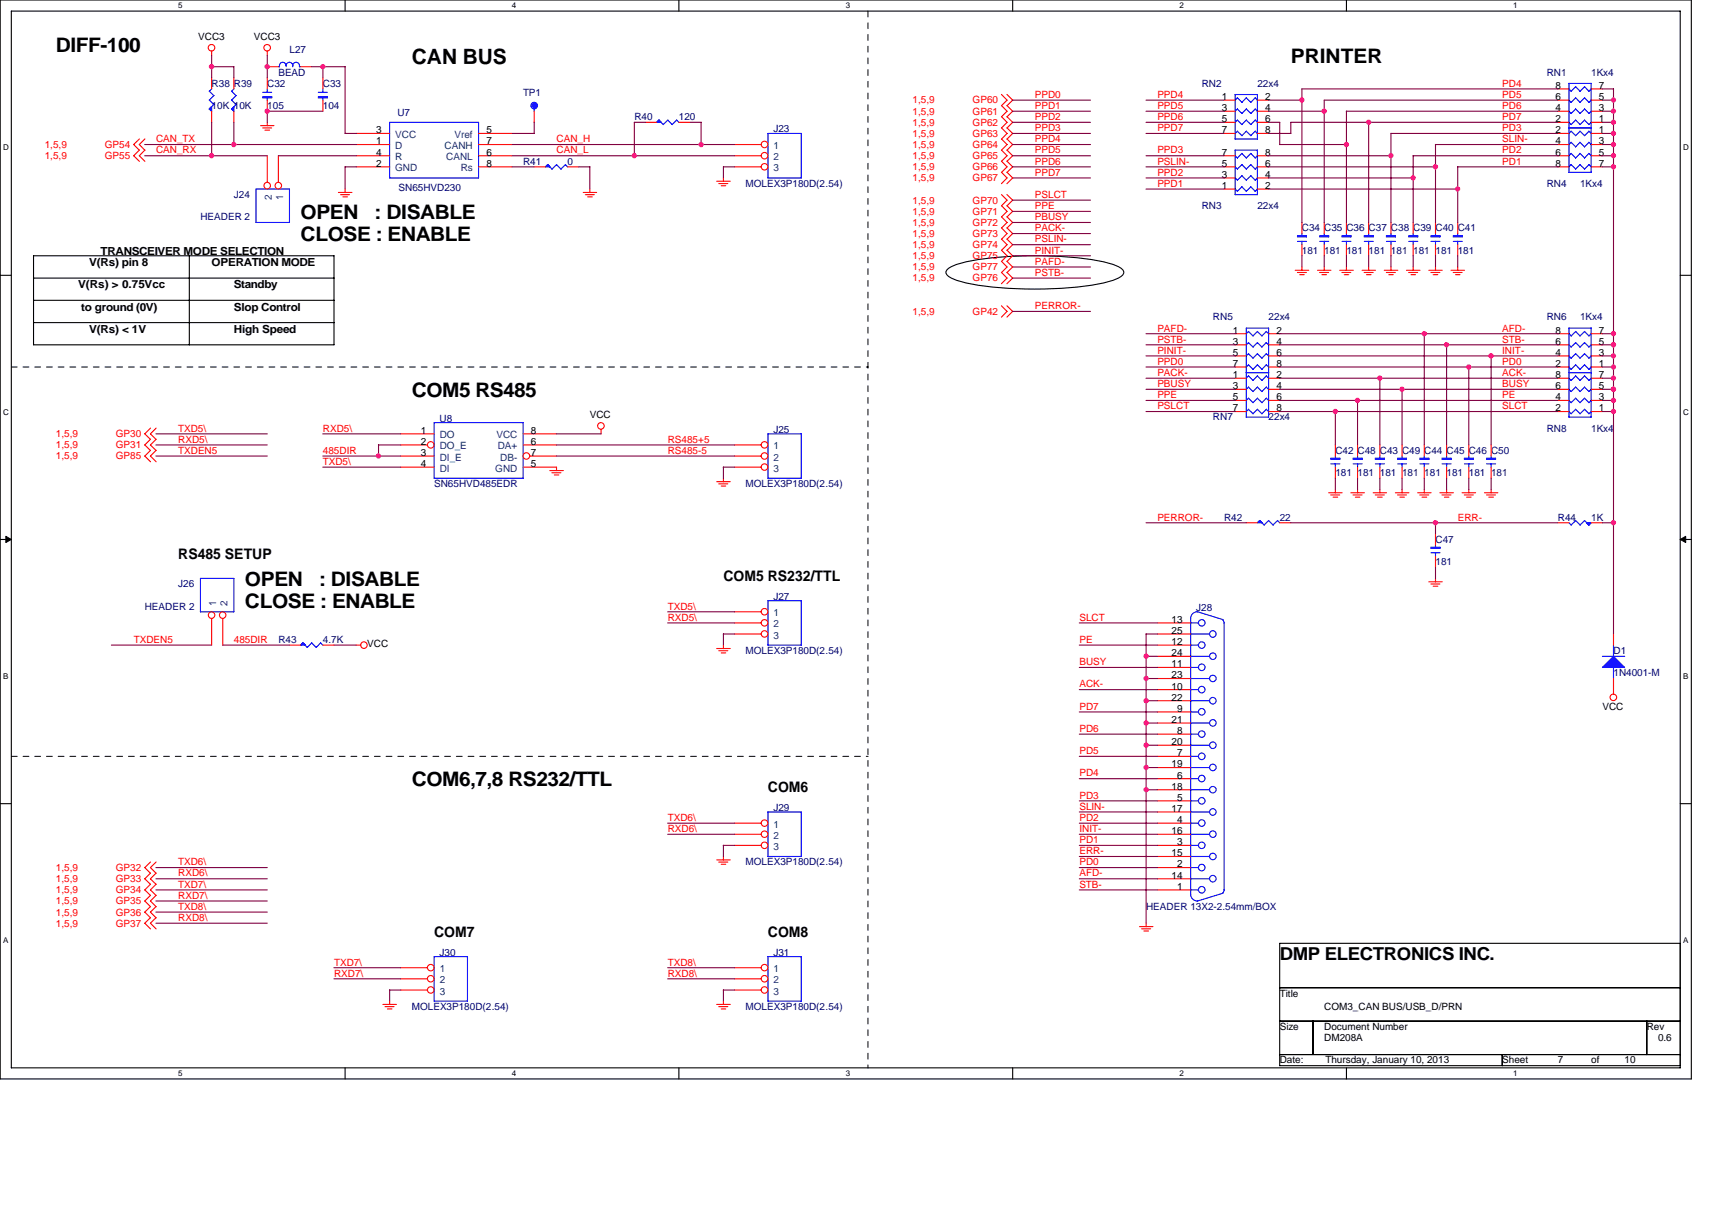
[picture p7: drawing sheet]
<svg xmlns="http://www.w3.org/2000/svg" width="297mm" height="210mm" viewBox="0 0 297 210" stroke-linecap="round" stroke-linejoin="round" font-family="sans-serif">
<path d="M0 0h293.5v187.2h-293.5zM2 1.9h289.5v183.4h-289.5z" fill="none" stroke="#000" stroke-width=".19"/>
<g fill="#fff">
<path d="M30.9 .2h.8v1.6h-.8z"/>
<path d="M30.9 185.5h.8v1.6h-.8z"/>
</g>
<path d="M59.9 0v1.9M59.9 185.3v1.9" fill="none" stroke="#000" stroke-width=".19"/>
<g fill="#fff">
<path d="M88.8 .2h.8v1.6h-.8z"/>
<path d="M88.8 185.5h.8v1.6h-.8z"/>
</g>
<path d="M117.8 0v1.9M117.8 185.3v1.9" fill="none" stroke="#000" stroke-width=".19"/>
<g fill="#fff">
<path d="M146.7 .2h.8v1.6h-.8z"/>
<path d="M146.7 185.5h.8v1.6h-.8z"/>
</g>
<path d="M175.7 0v1.9M175.7 185.3v1.9" fill="none" stroke="#000" stroke-width=".19"/>
<g fill="#fff">
<path d="M204.7 .2h.7v1.6h-.7z"/>
<path d="M204.7 185.5h.7v1.6h-.7z"/>
</g>
<path d="M233.6 0v1.9M233.6 185.3v1.9" fill="none" stroke="#000" stroke-width=".19"/>
<g fill="#fff">
<path d="M262.6 .2h.7v1.6h-.7z"/>
<path d="M262.6 185.5h.7v1.6h-.7z"/>
<path d="M.5 24.8h1v1.6h-1z"/>
<path d="M292 24.8h1v1.6h-1z"/>
<path d="M.5 70.7h1v1.5h-1z"/>
<path d="M292 70.7h1v1.5h-1z"/>
</g>
<path d="M0 47.8h2M291.5 47.8h2" fill="none" stroke="#000" stroke-width=".19"/>
<g fill="#fff">
<path d="M.5 116.5h.9v1.6h-.9z"/>
<path d="M292 116.5h.9v1.6h-.9z"/>
</g>
<path d="M0 93.6h2M291.5 93.6h2" fill="none" stroke="#000" stroke-width=".19"/>
<path d="M1 93.1l1 .5-1 .5zM291.5 93.6l1-.5v1z" fill="#000" stroke="#000" stroke-width=".17"/>
<g fill="#fff">
<path d="M.5 162.4h.9v1.5h-.9z"/>
<path d="M292 162.4h.9v1.5h-.9z"/>
</g>
<g fill="none" stroke="#000" stroke-width=".19">
<path d="M5.8 48.3h52.2M5.8 52.1h52.2M5.8 56h52.2M5.8 44.4h52.2v15.4h-52.2zM32.8 44.4v15.5M164.2 46.9a5 5 0 0 1 2.7-1.3 65.6 65.6 0 0 1 25.3 0 5 5 0 0 1 2.7 1.3l.1 .4a2.23 2.23 0 0 1-1.8 1.3 53.8 53.8 0 0 1-17.4 1.5 32.8 32.8 0 0 1-10.6-1.8l-1-.7-.1-.3zM0 139.5h2M291.5 139.5h2M222 163.7h69.5v21.2h-69.5zM222 171.4h69.5M222 177.2h69.5M227.8 177.2v5.8"/>
<path d="M285.7 177.2v5.8M222 183h69.5M260.6 183v1.9"/>
</g>
<path d="M150.6 1.9v183.4M2 63.7h148.6M2 131.3h148.6" fill="none" stroke="#000" stroke-width=".17" stroke-dasharray="1 1 1 1 1 1 1 1"/>
<g fill="none" stroke="#f00" stroke-width=".19">
<path d="M36.7 8.9v.8M36.7 13.5v1.9M36.7 19.3v1.9M40.6 13.5v1.9M40.6 19.3v1.9M46.4 8.9v.8M46.4 13.5v1.9M46.4 17.4v1.9M46.4 11.6h1.9M52.2 11.6h1.9M56 13.5v1.9M56 17.4v1.9"/>
<path d="M92.7 19.3v1.9M173.8 18.3l.9 1-.9 1 .9 .9-.9 1M173.8 16.4l.9 1-.9 1M174.7 18.3l1 1-1 1 1 .9-1 1M174.7 16.4l1 1-1 1M212.4 19.3h1.9M212.4 17.4h1.9M218.2 19.3h1.9M218.2 17.4h1.9M270.3 19.3h1.9M270.3 17.4h1.9M270.3 15.4h1.9"/>
<path d="M276.1 19.3h1.9M276.1 17.4h1.9M276.1 15.4h1.9M24.2 24.1l-1 1 1 1M24.2 26l-1 1 1 1M25.1 24.1l-.9 1 .9 1M25.1 26l-.9 1 .9 1M45.2 21.8h2.3M45.6 22.2h1.5M46 22.6h.8M46.4 21.2v.6M46.4 27v4.6"/>
<path d="M48.3 27v4.6M58.7 33.4h2.4M59.1 33.8h1.5M59.5 34.2h.8M59.9 32.8v.6M61.8 25.1h5.8M61.8 29h5.8M61.8 23.2h5.8M61.8 27h5.8M83 25.1h5.8M83 29h5.8M83 23.2h5.8"/>
<path d="M83 27h5.8M92.7 29h1.9M98.5 29h1.9M101.2 33.4h2.3M101.6 33.8h1.5M102 34.2h.8M102.3 32.8v.6M112 21.2h1.9M117.8 21.2h1.9M124.4 31.5h2.3M124.7 31.9h1.6M125.1 32.2h.8"/>
<path d="M125.5 30.9v.6M127.4 25.1h4.7M127.4 29h4.7M127.4 27h4.7M173.8 33.8l.9 .9-.9 1M173.8 24.1l.9 1-.9 1M173.8 37.6l.9 1-.9 1M173.8 39.5l.9 1-.9 1M173.8 35.7l.9 1-.9 1M173.8 29.9l.9 1-.9 1M173.8 26l.9 1-.9 1M173.8 22.2l.9 1-.9 1"/>
<path d="M173.8 28l.9 1-.9 .9M174.7 33.8l1 .9-1 1M174.7 24.1l1 1-1 1M174.7 37.6l1 1-1 1M174.7 39.5l1 1-1 1M174.7 35.7l1 1-1 1M174.7 29.9l1 1-1 1M174.7 26l1 1-1 1M174.7 22.2l1 1-1 1M174.7 28l1 1-1 .9M212.4 29h1.9M212.4 23.2h1.9"/>
<path d="M212.4 27h1.9M212.4 21.2h1.9M212.4 32.8h1.9M212.4 30.9h1.9M218.2 29h1.9M218.2 23.2h1.9M218.2 27h1.9M218.2 21.2h1.9M218.2 32.8h1.9M218.2 30.9h1.9M225.9 38.6v1.9M229.8 38.6v1.9"/>
<path d="M233.6 38.6v1.9M237.5 38.6v1.9M241.3 38.6v1.9M245.2 38.6v1.9M249.1 38.6v1.9M252.9 38.6v1.9M270.3 25.1h1.9M270.3 29h1.9M270.3 23.2h1.9M270.3 27h1.9M270.3 21.2h1.9M276.1 25.1h1.9"/>
<path d="M276.1 29h1.9M276.1 23.2h1.9M276.1 27h1.9M276.1 21.2h1.9M173.8 41.5l.9 1-.9 1M173.8 43.4l.9 1-.9 1M173.8 47.3l.9 1-.9 .9M173.8 45.3l.9 1-.9 1M173.8 53.1l.9 .9-.9 1M174.7 41.5l1 1-1 1M174.7 43.4l1 1-1 1M174.7 47.3l1 1-1 .9"/>
<path d="M174.7 45.3l1 1-1 1M174.7 53.1l1 .9-1 1M214.3 59.8h1.9M214.3 57.9h1.9M220.1 59.8h1.9M220.1 57.9h1.9M224.7 46.9h2.4M225.1 47.3h1.6M225.5 47.7h.8M225.9 42.5v1.9M225.9 46.3v.6M228.6 46.9h2.3"/>
<path d="M229 47.3h1.5M229.4 47.7h.8M229.8 42.5v1.9M229.8 46.3v.6M232.4 46.9h2.4M232.8 47.3h1.6M233.2 47.7h.8M233.6 42.5v1.9M233.6 46.3v.6M236.3 46.9h2.4M236.7 47.3h1.5M237.1 47.7h.8"/>
<path d="M237.5 42.5v1.9M237.5 46.3v.6M240.2 46.9h2.3M240.5 47.3h1.6M241 47.7h.7M241.3 42.5v1.9M241.3 46.3v.6M244 46.9h2.4M244.4 47.3h1.6M244.8 47.7h.8M245.2 42.5v1.9M245.2 46.3v.6"/>
<path d="M247.9 46.9h2.3M248.3 47.3h1.5M248.7 47.7h.8M249.1 42.5v1.9M249.1 46.3v.6M251.8 46.9h2.3M252.1 47.3h1.6M252.5 47.7h.8M252.9 42.5v1.9M252.9 46.3v.6M270.3 59.8h1.9M270.3 57.9h1.9"/>
<path d="M276.1 59.8h1.9M276.1 57.9h1.9M26.1 78.1l-1 1 1 1M26.1 74.3l-1 1 1 1M26.1 76.2l-1 1 1 1M27.1 78.1l-1 1 1 1M27.1 74.3l-1 1 1 1M27.1 76.2l-1 1 1 1M69.5 75.3h5.8M69.5 77.2h4.7M69.5 79.1h5.8M90.8 75.3h5.8"/>
<path d="M90.8 77.2h5.8M91.9 79.1h4.7M104.3 74.5v.8M127.4 77.2h4.7M127.4 79.1h4.7M214.3 63.7h1.9M214.3 61.8h1.9M214.3 65.6h1.9M214.3 67.6h1.9M214.3 69.5h1.9M214.3 71.4h1.9M220.1 63.7h1.9"/>
<path d="M220.1 61.8h1.9M220.1 65.6h1.9M220.1 67.6h1.9M220.1 69.5h1.9M220.1 71.4h1.9M231.7 77.2v1.9M235.5 77.2v1.9M239.4 77.2v1.9M243.3 77.2v1.9M247.1 77.2v1.9M251 77.2v1.9M254.8 77.2v1.9"/>
<path d="M258.7 77.2v1.9M270.3 63.7h1.9M270.3 61.8h1.9M270.3 65.6h1.9M270.3 67.6h1.9M270.3 69.5h1.9M270.3 71.4h1.9M276.1 63.7h1.9M276.1 61.8h1.9M276.1 65.6h1.9M276.1 67.6h1.9M276.1 69.5h1.9"/>
<path d="M276.1 71.4h1.9M69.5 81.1h5.8M90.8 81.1h5.8v.6M95.4 81.7h2.3M95.8 82h1.5M96.2 82.4h.8M124.4 83.6h2.3M124.7 84h1.6M125.1 84.3h.8M125.5 83v.6M127.4 81.1h4.7M216.2 90.7h2"/>
<path d="M222 90.7h2M230.5 85.5h2.4M230.9 85.9h1.5M231.3 86.3h.8M231.7 81.1v1.9M231.7 84.9v.6M234.4 85.5h2.3M234.8 85.9h1.5M235.2 86.3h.7M235.5 81.1v1.9M235.5 84.9v.6M238.2 85.5h2.4"/>
<path d="M238.6 85.9h1.6M239 86.3h.8M239.4 81.1v1.9M239.4 84.9v.6M242.1 85.5h2.4M242.5 85.9h1.5M242.9 86.3h.8M243.3 81.1v1.9M243.3 84.9v.6M246 85.5h2.3M246.3 85.9h1.6M246.7 86.3h.8"/>
<path d="M247.1 81.1v1.9M247.1 84.9v.6M249.1 92.6v2M249.1 96.5v1.9M249.8 85.5h2.4M250.2 85.9h1.6M250.6 86.3h.8M251 81.1v1.9M251 84.9v.6M253.7 85.5h2.3M254.1 85.9h1.5M254.5 86.3h.7"/>
<path d="M254.8 81.1v1.9M254.8 84.9v.6M257.6 85.5h2.3M257.9 85.9h1.6M258.3 86.3h.8M258.7 81.1v1.9M258.7 84.9v.6M270.3 90.7h1.9M276.1 90.7h1.9M36.7 107.3v4.7M38.6 107.3v4.7M50.2 112h2"/>
<path d="M56 112h2M61.8 112h.8M124.4 112.5h2.3M124.7 112.9h1.6M125.1 113.3h.8M125.5 112v.6M127.4 106.2h4.7M127.4 108.1h4.7M127.4 110h4.7M200.8 112h5.8M200.8 108.1h5.8M200.8 110h5.8"/>
<path d="M200.8 119.7h5.8M200.8 117.8h5.8M200.8 115.8h5.8M200.8 113.9h5.8M247.9 101h2.3M248.3 101.3h1.5M248.7 101.7h.8M249.1 100.4v.6M279.9 110v2M279.9 117.8v2.7M200.8 139h5.8M200.8 137.1h5.8"/>
<path d="M200.8 135.1h5.8M200.8 133.2h5.8M200.8 131.3h5.8M200.8 129.3h5.8M200.8 127.4h5.8M200.8 125.5h5.8M200.8 123.5h5.8M200.8 121.6h5.8M26.1 149.6l-1 1 1 1M26.1 151.5l-1 1 1 1M26.1 153.4l-1 1 1 1M26.1 155.4l-1 1 1 1"/>
<path d="M26.1 157.3l-1 1 1 1M26.1 159.2l-1 1 1 1M27.1 149.6l-1 1 1 1M27.1 151.5l-1 1 1 1M27.1 153.4l-1 1 1 1M27.1 155.4l-1 1 1 1M27.1 157.3l-1 1 1 1M27.1 159.2l-1 1 1 1M124.4 149.2h2.3M124.7 149.6h1.6M125.1 150h.8M125.5 148.6v.6"/>
<path d="M127.4 146.7h4.7M127.4 144.8h4.7M127.4 142.9h4.7M200.8 154.4h5.8M200.8 152.5h5.8M200.8 150.6h5.8M200.8 148.6h5.8M200.8 146.7h5.8M200.8 144.8h5.8M200.8 142.9h5.8M200.8 140.9h5.8M66.4 174.3h2.4"/>
<path d="M66.8 174.7h1.6M67.2 175.1h.8M67.6 173.7v.6M69.5 167.9h4.7M69.5 169.9h4.7M69.5 171.8h4.7M124.4 174.3h2.3M124.7 174.7h1.6M125.1 175.1h.8M125.5 173.7v.6M127.4 167.9h4.7M127.4 169.9h4.7"/>
<path d="M127.4 171.8h4.7M197.7 160.8h2.3M198.1 161.2h1.5M198.5 161.6h.8M198.9 160.2v.6"/>
<circle cx="36.7" cy="8.3" r=".57"/>
<circle cx="46.4" cy="8.3" r=".57"/>
<circle cx="46.4" cy="32.2" r=".57"/>
<circle cx="48.3" cy="32.2" r=".57"/>
<circle cx="132.7" cy="25.1" r=".57"/>
<circle cx="132.7" cy="27" r=".57"/>
<circle cx="132.7" cy="28.9" r=".57"/>
<circle cx="74.7" cy="77.2" r=".57"/>
<circle cx="91.3" cy="79.1" r=".57"/>
<circle cx="104.3" cy="73.9" r=".57"/>
<circle cx="132.7" cy="77.2" r=".57"/>
<circle cx="132.7" cy="79.1" r=".57"/>
<circle cx="132.7" cy="81.1" r=".57"/>
<circle cx="36.7" cy="106.7" r=".57"/>
<circle cx="38.6" cy="106.7" r=".57"/>
<circle cx="63.1" cy="111.9" r=".57"/>
<circle cx="132.7" cy="108.1" r=".57"/>
<circle cx="132.7" cy="110" r=".57"/>
<circle cx="132.7" cy="106.2" r=".57"/>
<circle cx="279.9" cy="121" r=".57"/>
<circle cx="132.7" cy="146.7" r=".57"/>
<circle cx="132.7" cy="144.8" r=".57"/>
<circle cx="132.7" cy="142.8" r=".57"/>
<circle cx="74.7" cy="167.9" r=".57"/>
<circle cx="74.7" cy="169.8" r=".57"/>
<circle cx="74.7" cy="171.8" r=".57"/>
<circle cx="132.7" cy="167.9" r=".57"/>
<circle cx="132.7" cy="171.8" r=".57"/>
<circle cx="132.7" cy="169.8" r=".57"/>
</g>
<g fill="none" stroke="#00f" stroke-width=".19">
<path d="M36.3 17.4l.8 .7M36.7 15.4l-.4 .4 .8 .8M37.1 18.1l-.8 .8 .4 .4M37.1 16.6l-.8 .8M40.2 18.9l.4 .4M40.2 17.4l.8 .7M40.2 15.8l.8 .8M40.6 15.4l-.4 .4M41 18.1l-.8 .8M41 16.6l-.8 .8M45.6 16h1.5M46.4 15.4v.6"/>
<path d="M46.4 17v.4M48.5 11.4a.58 .58 0 0 1 .6-.6 .58 .58 0 0 1 .6 .6M48.5 11.4v.2h-.2M49.7 11.4a.57 .57 0 0 1 .5-.6 .57 .57 0 0 1 .6 .6 .58 .58 0 0 1 .6-.6 .58 .58 0 0 1 .6 .6M49.7 11.4v.2M50.8 11.4v.2M51.9 11.6h.3M52 11.4v.2M55.2 16h1.6M56 15.4v.6M56 17v.4M92.7 18.9v.4"/>
<path d="M214.3 17.4l.4-.4 .8 .8M216.2 17l.8 .8M216.2 18.9l.8 .8M216.3 17l-.8 .8M216.3 18.9l-.8 .8-.8-.8-.4 .4M218.2 17.4l-.4-.4-.8 .8M218.2 19.3l-.4-.4-.8 .8M272.2 19.3l.4 .4M272.2 17.4l.4 .4M272.2 15.4l.4 .4M272.2 14.5v15.4h3.9v-15.4M272.2 14.5h3.9"/>
<path d="M273.4 18.9l.7 .8 .8-.8 .8 .8M273.4 15l.7 .9 .8-.9M273.4 17l.7 .8M273.4 18.9l-.8 .8M273.4 17l-.8 .8M273.4 15l-.8 .9M274.9 15l.8 .8M275.7 17.8l-.8-.8-.8 .8M276.1 19.3l-.4 .4M276.1 17.4l-.4 .4M276.1 15.4l-.4 .5M44.4 32.8h5.8v5.8h-5.8z"/>
<path d="M67.6 21.2h15.4v9.7h-15.4zM95 28.6l.8 .8M95 28.6l-.4 .4M96.6 28.6l.7 .8M96.6 28.6l-.8 .7M98.1 28.6l.4 .4M98.1 28.6l-.8 .7M114.3 20.8l.8 .8M114.3 20.8l-.4 .4M115.9 20.8l.7 .8M115.9 20.8l-.8 .8M117.4 20.8l.4 .5"/>
<path d="M117.4 20.8l-.8 .8M133.2 23.2h5.8v7.7h-5.8zM214.3 24.1h3.9M214.3 26.1h3.9M214.3 24.2v-7.8h3.9v7.8M214.3 26v7.8h3.9v-7.8M214.3 30.9l.4 .4 .8-.8 .8 .8M214.3 32.8l.4 .4M214.3 29l.4 .4M214.7 20.8l.8 .8M214.7 20.8l-.4 .4M215.5 32.4l.8 .8"/>
<path d="M215.5 28.6l.8 .8M215.5 26.6l.8 .8M215.5 32.4l-.8 .8M215.5 28.6l-.8 .7M215.5 26.6l-.8 .8-.4-.4M216.2 20.8l.8 .8M216.2 22.8l.8 .8M216.3 20.8l-.8 .8M216.3 22.8l-.8 .7-.8-.7-.4 .4M217 32.4l.8 .8M217 30.5l.8 .8 .4-.4M217 28.6l.8 .8"/>
<path d="M217 26.6l.8 .8 .4-.4M217 32.4l-.8 .8M217 30.5l-.8 .8M217 28.6l-.8 .7M217 26.6l-.8 .8M217.8 20.8l.4 .5M217.8 20.8l-.8 .8M218.2 23.2l-.4-.4-.8 .7M218.2 32.8l-.4 .4M218.2 28.9l-.4 .4M272.2 21.2l.4 .4M272.2 22.2h3.9"/>
<path d="M272.6 22.8l.8 .7M272.6 24.7l.8 .8M272.6 26.6l.8 .8M272.6 28.6l.8 .7M272.6 24.7l-.4 .4M272.6 22.8l-.4 .4M272.6 26.6l-.4 .5M272.6 28.6l-.4 .4M273.4 20.8l.7 .8M273.4 20.8l-.8 .8M274.1 26.6l.8 .8 .8-.8M274.1 28.6l.8 .7"/>
<path d="M274.1 26.6l-.7 .8M274.1 28.6l-.7 .8M274.9 20.8l.8 .8M274.9 20.8l-.8 .8M275.7 24.7l.4 .4M275.7 22.8l.4 .4M275.7 26.6l.4 .4M275.7 28.6l.4 .4M275.7 22.8l-.8 .7-.8-.7-.7 .8M275.7 24.7l-.8 .8-.8-.8-.7 .8M275.7 28.6l-.8 .8M276.1 21.2l-.4 .4"/>
<path d="M216.6 59.5l.8 .7M216.6 59.4l-.4 .4M218.2 59.5l.8 .7M218.2 59.4l-.8 .8M219.7 57.5l.4 .4M219.7 59.5l.4 .4M219.7 57.5l-.7 .8-.8-.8-.8 .8-.8-.8-.4 .4M219.7 59.4l-.8 .8M220.1 56.9v15.5h-3.9v-15.5h3.9M225.1 41.9h1.6M225.9 40.5v.4M225.9 41.9v.6"/>
<path d="M229 41.9h1.5M229.8 40.5v.4M229.8 41.9v.6M232.9 41.9h1.5M233.6 40.5v.4M233.6 41.9v.6M236.7 41.9h1.6M237.5 40.5v.4M237.5 41.9v.6M240.6 41.9h1.5M241.3 40.5v.4M241.3 41.9v.6"/>
<path d="M244.4 41.9h1.6M245.2 40.5v.4M245.2 41.9v.6M248.3 41.9h1.5M249.1 40.5v.4M249.1 41.9v.6M252.2 41.9h1.5M252.9 40.5v.4M252.9 41.9v.6M272.2 59.8l.4 .4M272.2 57.9l.4 .4M272.2 56.9v15.5"/>
<path d="M272.2 56.9h3.9M273.4 57.5l.7 .8 .8-.8 .8 .8M273.4 59.4l.7 .8M273.4 59.5l-.8 .7M273.4 57.5l-.8 .8M274.9 59.4l.8 .8M274.9 59.5l-.8 .7M276.1 56.9v15.5h-3.9M276.1 59.8l-.4 .4M276.1 57.9l-.4 .4M75.3 73.3h15.5v9.7h-15.5zM133.2 75.3h5.8v7.7h-5.8z"/>
<path d="M216.2 64.7h3.9M216.6 65.2l.8 .8M216.6 67.2l.8 .8M216.6 71l.8 .8M216.6 63.3l-.4 .4M216.6 65.2l-.4 .4M216.6 67.2l-.4 .4M216.6 71l-.4 .4M218.2 65.2l.8 .8M218.2 67.2l.8 .8M218.2 71l.8 .8M218.2 63.3l-.8 .8-.8-.8"/>
<path d="M218.2 65.2l-.8 .8M218.2 67.2l-.8 .7M218.2 71l-.8 .8M219.7 61.4l.4 .4M219.7 63.3l.4 .4M219.7 65.2l.4 .5M219.7 67.2l.4 .4M219.7 69.1l.4 .4M219.7 71l.4 .4M219.7 61.4l-.7 .8-.8-.8-.8 .7-.8-.7-.4 .4M219.7 63.3l-.8 .8-.7-.8M219.7 69.1l-.7 .8-.8-.8-.8 .8-.8-.8-.4 .4"/>
<path d="M219.7 65.2l-.8 .8M219.7 67.2l-.8 .7M219.7 71l-.8 .8M231.7 79.1v.4M235.5 79.1v.4M239.4 79.1v.4M243.3 79.1v.4M247.1 79.1v.4M251 79.1v.4M254.8 79.1v.4M258.7 79.1v.4M272.2 63.7l.4 .4"/>
<path d="M272.2 61.7l.4 .4M272.2 64.7h3.9M272.2 71.4l.4 .4M272.2 69.5l.4 .4M272.2 67.5l.4 .4M272.2 65.6l.4 .4M273.4 63.3l.7 .8 .8-.8M273.4 61.4l.7 .8 .8-.8 .8 .7M273.4 69.1l.7 .8 .8-.8 .8 .8M273.4 71l.7 .8M273.4 67.2l.7 .7M273.4 65.2l.7 .8"/>
<path d="M273.4 63.3l-.8 .8M273.4 61.4l-.8 .8M273.4 71l-.8 .8M273.4 69.1l-.8 .8M273.4 67.2l-.8 .8M273.4 65.2l-.8 .8M274.9 63.3l.8 .8M274.9 71l.8 .8M274.9 67.2l.8 .7M274.9 65.2l.8 .8M274.9 71l-.8 .8M274.9 67.2l-.8 .8"/>
<path d="M274.9 65.2l-.8 .8M276.1 63.7l-.4 .4M276.1 61.8l-.4 .4M276.1 71.4l-.4 .4M276.1 69.5l-.4 .4M276.1 67.6l-.4 .4M276.1 65.6l-.4 .4M218.6 90.3l.7 .8M218.6 90.3l-.4 .4M220.1 90.3l.8 .8M220.1 90.3l-.8 .8M221.7 90.3l.4 .4"/>
<path d="M221.7 90.3l-.8 .8M230.9 80.5h1.6M231.7 80.5v.6M234.8 80.5h1.5M235.5 80.5v.6M238.6 80.5h1.6M239.4 80.5v.6M242.5 80.5h1.5M243.3 80.5v.6M246.4 80.5h1.5M247.1 80.5v.6M248.3 95.9h1.5"/>
<path d="M249.1 94.6v.4M249.1 95.9v.6M250.2 80.5h1.6M251 80.5v.6M254.1 80.5h1.5M254.8 80.5v.6M257.9 80.5h1.6M258.7 80.5v.6M272.2 90.7l.4 .4M273.4 90.3l.7 .8M273.4 90.3l-.8 .8M274.9 90.3l.8 .8"/>
<path d="M274.9 90.3l-.8 .8M276.1 90.7l-.4 .4M34.8 100.4h5.8v5.8h-5.8zM52.5 111.6l.8 .8M52.6 111.5l-.4 .5M53.3 112.4l.8-.9 .8 .9M55.6 111.6l.4 .4M55.6 111.5l-.7 .9M133.2 104.2h5.8v7.8h-5.8zM206.6 113.9h3.3M206.6 117.8h3.3M206.6 110h3.3"/>
<path d="M206.6 112h1.4M206.6 119.7h1.4M206.6 115.8h1.4M206.6 108.1h1.4M207.7 106.2a1.14 1.14 0 0 0-1.1 1.1v47.9M207.7 106.2l4.5 1.3M212.1 107.5l.3 .6v46.4M278 113.9h3.9M279.9 111.9v2M279.9 115.8v2M206.6 137.1h3.3M206.6 133.2h3.3"/>
<path d="M206.6 129.3h3.3M206.6 125.5h3.3M206.6 121.6h3.3M206.6 139h1.4M206.6 135.1h1.4M206.6 131.3h1.4M206.6 127.4h1.4M206.6 123.5h1.4M133.2 140.9h5.8v7.7h-5.8zM206.6 152.5h3.3M206.6 148.6h3.3M206.6 144.8h3.3"/>
<path d="M206.6 140.9h3.3M206.6 154.4h1.4M206.6 150.6h1.4M206.6 146.7h1.4M206.6 142.9h1.4M212.2 155l-4.5 1.4a1.17 1.17 0 0 1-1.1-1.2M212.4 154.4l-.3 .6M75.3 166h5.8v7.7h-5.8zM133.2 166h5.8v7.7h-5.8z"/>
<circle cx="92.7" cy="18.3" r=".57"/>
<circle cx="208.5" cy="115.8" r=".57"/>
<circle cx="208.5" cy="119.7" r=".57"/>
<circle cx="208.5" cy="111.9" r=".57"/>
<circle cx="208.5" cy="108.1" r=".57"/>
<circle cx="210.4" cy="113.9" r=".57"/>
<circle cx="210.4" cy="110" r=".57"/>
<circle cx="210.4" cy="117.7" r=".57"/>
<circle cx="208.5" cy="135.1" r=".57"/>
<circle cx="208.5" cy="131.3" r=".57"/>
<circle cx="208.5" cy="123.5" r=".57"/>
<circle cx="208.5" cy="139" r=".57"/>
<circle cx="208.5" cy="127.4" r=".57"/>
<circle cx="210.4" cy="121.6" r=".57"/>
<circle cx="210.4" cy="133.2" r=".57"/>
<circle cx="210.4" cy="129.3" r=".57"/>
<circle cx="210.4" cy="125.5" r=".57"/>
<circle cx="210.4" cy="137" r=".57"/>
<circle cx="208.5" cy="154.4" r=".57"/>
<circle cx="208.5" cy="150.6" r=".57"/>
<circle cx="208.5" cy="142.8" r=".57"/>
<circle cx="208.5" cy="146.7" r=".57"/>
<circle cx="210.4" cy="140.9" r=".57"/>
<circle cx="210.4" cy="148.6" r=".57"/>
<circle cx="210.4" cy="152.5" r=".57"/>
<circle cx="210.4" cy="144.8" r=".57"/>
</g>
<g fill="#00f" stroke="#00f" stroke-width=".19">
<path d="M254.1 79.5v.2h1.5v-.2z" fill-rule="evenodd"/>
<path d="M250.2 79.5v.2h1.6v-.2z" fill-rule="evenodd"/>
<path d="M230.9 79.5v.2h1.5v-.2z" fill-rule="evenodd"/>
<path d="M234.8 79.5v.2h1.5v-.2z" fill-rule="evenodd"/>
<path d="M52.2 112l.3-.4 .4 .4-.4-.4 .4 .4z" fill-rule="evenodd"/>
<path d="M114.3 20.8l.4 .4h-.8l.4-.4 .4 .4z" fill-rule="evenodd"/>
<path d="M236.7 40.9v.2h1.5v-.2z" fill-rule="evenodd"/>
<path d="M36.3 18.9l.4-.4v.8l-.4-.4 .4-.4z" fill-rule="evenodd"/>
<path d="M45.6 16.8v.2h1.5v-.2z" fill-rule="evenodd"/>
<path d="M242.5 79.5v.2h1.5v-.2z" fill-rule="evenodd"/>
<path d="M40.6 18.5v.8l-.4-.4z" fill-rule="evenodd"/>
<path d="M279.9 113.9l2 1.9h-3.9z" fill-rule="evenodd"/>
<path d="M240.6 40.9v.2h1.5v-.2z" fill-rule="evenodd"/>
<path d="M275.3 90.7h.8l-.4 .4z" fill-rule="evenodd"/>
<path d="M244.4 40.9v.2h1.6v-.2z" fill-rule="evenodd"/>
<path d="M252.2 40.9v.2h1.5v-.2z" fill-rule="evenodd"/>
<path d="M225.1 40.9v.2h1.6v-.2z" fill-rule="evenodd"/>
<path d="M248.3 40.9v.2h1.5v-.2z" fill-rule="evenodd"/>
<path d="M229 40.9v.2h1.5v-.2z" fill-rule="evenodd"/>
<path d="M95 28.6l.4 .4h-.8l.4-.4 .4 .4z" fill-rule="evenodd"/>
<path d="M257.9 79.5v.2h1.6v-.2z" fill-rule="evenodd"/>
<path d="M246.4 79.5v.2h1.5v-.2z" fill-rule="evenodd"/>
<path d="M248.3 95v.2h1.5v-.2z" fill-rule="evenodd"/>
<path d="M55.2 16.8v.2h1.6v-.2z" fill-rule="evenodd"/>
<path d="M218.2 90.7l.4-.4 .3 .4-.3-.4 .3 .4z" fill-rule="evenodd"/>
<path d="M232.9 40.9v.2h1.5v-.2z" fill-rule="evenodd"/>
<path d="M238.6 79.5v.2h1.6v-.2z" fill-rule="evenodd"/>
<circle cx="92.7" cy="18.3" r=".38"/>
</g>
<g fill="none" stroke="#800040" stroke-width=".19">
<path d="M36.7 11.6h3.9M36.7 9.6v3.9M40.6 11.6v1.9M46.4 9.6v3.9M54.1 11.6h5.8M56 19.3h-9.6v1.9M56 11.6v1.9M59.9 11.6v11.6h1.9M175.7 17.4h13.5M175.7 19.3h13.5M198.8 17.4h13.6M198.8 19.3h13.6"/>
<path d="M220.1 17.4h5.8M220.1 19.3h9.7M225.9 15.4h44.4M225.9 15.4v23.2M229.7 17.4h40.6M229.8 17.4v21.2M233.6 19.3h36.7M233.6 19.3v19.3M278 17.4h1.9M278 19.3h1.9M278 15.4h1.9M279.9 15.4v94.6"/>
<path d="M25.1 25.1h36.7M25.1 27h21.3M36.7 21.2v5.8M40.6 21.2v3.9M48.3 27h13.5M59.9 29h1.9M59.9 28.9v3.9M88.8 25.1h38.6M88.8 29h3.9M88.8 27h38.6M92.7 21.2v2h-3.9M100.4 29h2"/>
<path d="M102.3 28.9v3.9M112 21.2h-1.9v5.8M119.7 21.2h2M121.6 21.2v3.9M125.5 29h2M125.5 28.9v2M175.7 25.1h13.5M175.7 29h13.5M175.7 21.2h13.5M175.7 23.2h13.5M175.7 27h13.5M175.7 30.9h13.5"/>
<path d="M175.7 34.7h13.5M175.7 36.7h13.5M175.7 38.6h13.5M198.8 29h13.6M198.8 21.2h13.6M198.8 23.2h13.6M198.8 27h13.6M198.8 30.9h13.6M198.8 32.8h13.6M220.1 29h29M220.1 27h21.2M220.1 30.9h25.1"/>
<path d="M220.1 32.8h32.8M220.1 21.2h2l-.1 3.9M222 25.1h11.6M237.5 21.2v17.4M241.3 23.2h29M241.3 23.1v15.5M245.2 27h25.1M245.2 27v11.6M252.9 29h17.4M252.9 28.9v9.7M270.3 25.1h-21.3l.1 13.5M270.3 21.2h-46.4l.1 2h-3.9"/>
<path d="M278 25.1h1.9M278 29h1.9M278 21.2h1.9M278 23.2h1.9M278 27h1.9M175.7 54h13.5M175.7 40.5h13.5M175.7 42.5h13.5M175.7 44.4h13.5M175.7 46.3h13.5M175.7 48.3h13.5M198.8 57.9h15.5"/>
<path d="M198.8 59.8h15.5M222 57.9h48.3M222 59.8h48.3M225.9 44.4v1.9M229.8 44.4v1.9M233.6 44.4v1.9M237.5 44.4v1.9M241.3 44.4v1.9M245.2 44.4v1.9M247.1 57.9v19.3M249.1 44.4v1.9M251 59.8v17.4"/>
<path d="M252.9 44.4v1.9M278 57.9h1.9M278 59.8h1.9M27 79.1h19.4M27 75.3h19.4M27 77.2h19.4M56 79.1h13.5M56 75.3h13.5M69.5 77.2h-3.8v1.9M96.5 79.1h30.9M96.5 75.3h7.8M96.5 77.2h30.9"/>
<path d="M198.8 71.4h15.5M198.8 69.5h15.5M198.8 67.6h15.5M198.8 65.6h15.5M198.8 61.8h15.5M198.8 63.7h15.5M222 71.4h48.3M222 69.5h48.3M222 67.6h48.3M222 65.6h48.3M222 61.8h48.3M222 63.7h48.3"/>
<path d="M231.7 71.4v5.8M235.5 69.5v7.7M239.4 65.6v11.6M243.3 67.5v9.7M254.8 63.7v13.5M258.7 61.7v15.5M278 71.4h1.9M278 69.5h1.9M278 67.6h1.9M278 65.6h1.9M278 61.8h1.9M278 63.7h1.9"/>
<path d="M56 81.1h13.5M125.5 81.1h1.9M125.5 81v2M198.8 90.7h17.4M223.9 90.7h46.4M231.7 83v1.9M235.5 83v1.9M239.4 83v1.9M243.3 83v1.9M247.1 83v1.9M249.1 90.7v1.9M249.1 98.4v2"/>
<path d="M251 83v1.9M254.8 83v1.9M258.7 83v1.9M278 90.7h1.9M19.3 112h17.4M38.6 112h11.6M57.9 112h3.9M115.8 108.1h11.6M115.8 106.2h11.6M125.5 110h1.9M125.5 110v2M187.3 115.8h13.5"/>
<path d="M187.3 112h13.5M187.3 119.7h13.5M187.3 108.1h13.5M198.8 117.8h2M198.8 113.9h2M198.8 110h2M198.9 110v50.2M187.3 127.4h13.5M187.3 139h13.5M187.3 135.1h13.5M187.3 123.5h13.5M187.3 131.3h13.5"/>
<path d="M198.8 129.3h2M198.8 133.2h2M198.8 121.6h2M198.8 137.1h2M198.8 125.5h2M27 154.4h19.4M27 152.5h19.4M27 150.6h19.4M27 156.4h19.4M27 158.3h19.4M115.8 144.8h11.6M115.8 142.9h11.6"/>
<path d="M125.5 146.7h1.9M125.5 146.7v1.9M187.3 154.4h13.5M187.3 144.8h13.5M187.3 146.7h13.5M187.3 142.9h13.5M187.3 152.5h13.5M187.3 148.6h13.5M187.3 150.6h13.5M187.3 140.9h13.5M27 160.2h19.4M57.9 167.9h11.6"/>
<path d="M57.9 169.9h11.6M67.6 171.8h1.9M67.6 171.8v1.9M115.8 167.9h11.6M115.8 169.9h11.6M125.5 171.8h1.9M125.5 171.8v1.9"/>
</g>
<g fill="#f0f" stroke="#f0f" stroke-width=".19">
<circle cx="40.6" cy="25.1" r=".38"/>
<circle cx="36.7" cy="27" r=".38"/>
<circle cx="36.7" cy="11.6" r=".38"/>
<circle cx="198.9" cy="133.2" r=".38"/>
<circle cx="198.9" cy="113.9" r=".38"/>
<circle cx="198.9" cy="121.6" r=".38"/>
<circle cx="198.9" cy="129.3" r=".38"/>
<circle cx="198.9" cy="137" r=".38"/>
<circle cx="198.9" cy="117.7" r=".38"/>
<circle cx="198.9" cy="125.5" r=".38"/>
<circle cx="231.7" cy="71.4" r=".38"/>
<circle cx="235.5" cy="69.5" r=".38"/>
<circle cx="279.9" cy="65.6" r=".38"/>
<circle cx="279.9" cy="63.7" r=".38"/>
<circle cx="279.9" cy="61.8" r=".38"/>
<circle cx="279.9" cy="59.8" r=".38"/>
<circle cx="279.9" cy="67.6" r=".38"/>
<circle cx="279.9" cy="57.9" r=".38"/>
<circle cx="279.9" cy="28.9" r=".38"/>
<circle cx="279.9" cy="69.5" r=".38"/>
<circle cx="237.5" cy="21.2" r=".38"/>
<circle cx="254.8" cy="63.7" r=".38"/>
<circle cx="239.4" cy="65.6" r=".38"/>
<circle cx="279.9" cy="27" r=".38"/>
<circle cx="279.9" cy="17.4" r=".38"/>
<circle cx="245.2" cy="30.9" r=".38"/>
<circle cx="247.1" cy="57.9" r=".38"/>
<circle cx="249" cy="90.7" r=".38"/>
<circle cx="279.9" cy="71.4" r=".38"/>
<circle cx="279.9" cy="90.7" r=".38"/>
<circle cx="279.9" cy="21.2" r=".38"/>
<circle cx="279.9" cy="25.1" r=".38"/>
<circle cx="279.9" cy="23.1" r=".38"/>
<circle cx="279.9" cy="19.3" r=".38"/>
<circle cx="241.3" cy="27" r=".38"/>
<circle cx="252.9" cy="32.8" r=".38"/>
<circle cx="225.9" cy="17.4" r=".38"/>
<circle cx="233.6" cy="25.1" r=".38"/>
<circle cx="229.7" cy="19.3" r=".38"/>
<circle cx="249" cy="28.9" r=".38"/>
<circle cx="258.7" cy="61.8" r=".38"/>
<circle cx="251" cy="59.8" r=".37"/>
<circle cx="243.3" cy="67.6" r=".38"/>
<circle cx="46.4" cy="11.6" r=".38"/>
<circle cx="46.4" cy="19.3" r=".38"/>
<circle cx="56" cy="11.6" r=".38"/>
<circle cx="110" cy="27" r=".38"/>
<circle cx="121.6" cy="25.1" r=".38"/>
<circle cx="65.7" cy="79.1" r=".38"/>
</g>
<text font-size="3.7" x="71.5" y="11.1">CAN BUS</text>
<g font-size="3.5">
<text x="9.7" y="9">DIFF-100</text>
<text x="224" y="10.9">PRINTER</text>
<text x="52.2" y="38">OPEN</text>
<text x="52.2" y="41.8">CLOSE : ENABLE</text>
<text x="65" y="38">: DISABLE</text>
<text x="71.5" y="68.9">COM5 RS485</text>
<text x="42.5" y="101.7">OPEN</text>
<text x="55.4" y="101.7">: DISABLE</text>
<text x="42.5" y="105.5">CLOSE : ENABLE</text>
<text x="71.5" y="136.4">COM6,7,8 RS232/TTL</text>
</g>
<text font-size="3.1" x="222" y="166.6">DMP ELECTRONICS INC.</text>
<g font-size="2.5">
<text x="30.9" y="96.9">RS485 SETUP</text>
<text x="125.5" y="100.8">COM5 RS232/TTL</text>
<text x="133.2" y="137.5">COM6</text>
<text x="75.3" y="162.5">COM7</text>
<text x="133.2" y="162.5">COM8</text>
</g>
<g font-size="1.9">
<text x="15.5" y="46.2">V(Rs) pin 8</text>
<text x="17.4" y="44.2">TRANSCEIVER MODE SELECTION</text>
<text x="36.7" y="46.2">OPERATION MODE</text>
<text x="13.5" y="50">V(Rs) &gt; 0.75Vcc</text>
<text x="14.1" y="53.9">to ground (0V)</text>
<text x="40.6" y="50">Standby</text>
<text x="40.6" y="53.9">Slop Control</text>
<text x="15.5" y="57.8">V(Rs) &lt; 1V</text>
<text x="40.6" y="57.8">High Speed</text>
</g>
<g font-size="1.7">
<text x="34.4" y="6.9">VCC3</text>
<text x="44" y="6.9">VCC3</text>
<text x="212" y="17.4">1</text>
<text x="219.5" y="17.4">2</text>
<text x="269.9" y="17.4">6</text>
<text x="269.9" y="15.4">8</text>
<text x="277.4" y="17.4">5</text>
<text x="277.4" y="15.4">7</text>
<text x="65.3" y="23.1">3</text>
<text x="84.4" y="23.1">5</text>
<text x="212" y="19.3">3</text>
<text x="212" y="21.2">5</text>
<text x="212" y="23.1">7</text>
<text x="219.5" y="19.3">4</text>
<text x="219.5" y="21.2">6</text>
<text x="219.5" y="23.1">8</text>
<text x="269.9" y="21.2">2</text>
<text x="269.9" y="19.3">4</text>
<text x="269.9" y="23.1">2</text>
<text x="277.4" y="21.2">1</text>
<text x="277.4" y="19.3">3</text>
<text x="277.4" y="23.1">1</text>
<text x="65.3" y="25.1">1</text>
<text x="65.3" y="28.9">2</text>
<text x="65.3" y="27">4</text>
<text x="84.4" y="27">6</text>
<text x="84.4" y="25.1">7</text>
<text x="84.4" y="28.9">8</text>
<text x="212" y="28.9">5</text>
<text x="212" y="27">7</text>
<text x="219.5" y="28.9">6</text>
<text x="219.5" y="27">8</text>
<text x="269.9" y="25.1">4</text>
<text x="269.9" y="27">6</text>
<text x="269.9" y="28.9">8</text>
<text x="277.4" y="25.1">3</text>
<text x="277.4" y="27">5</text>
<text x="277.4" y="28.9">7</text>
<text x="212" y="32.8">1</text>
<text x="212" y="30.9">3</text>
<text x="219.5" y="32.8">2</text>
<text x="219.5" y="30.9">4</text>
<text x="213.9" y="57.9">1</text>
<text x="213.9" y="59.8">3</text>
<text x="221.5" y="57.9">2</text>
<text x="221.5" y="59.8">4</text>
<text x="269.9" y="59.8">6</text>
<text x="269.9" y="57.9">8</text>
<text x="277.4" y="59.8">5</text>
<text x="277.4" y="57.9">7</text>
<text x="213.9" y="61.7">5</text>
<text x="213.9" y="63.7">7</text>
<text x="213.9" y="65.6">1</text>
<text x="221.5" y="61.7">6</text>
<text x="221.5" y="63.7">8</text>
<text x="221.5" y="65.6">2</text>
<text x="269.9" y="63.7">2</text>
<text x="269.9" y="61.7">4</text>
<text x="269.9" y="65.6">8</text>
<text x="277.4" y="63.7">1</text>
<text x="277.4" y="61.7">3</text>
<text x="277.4" y="65.6">7</text>
<text x="213.9" y="67.5">3</text>
<text x="213.9" y="69.5">5</text>
<text x="213.9" y="71.4">7</text>
<text x="221.5" y="67.5">4</text>
<text x="221.5" y="69.5">6</text>
<text x="221.5" y="71.4">8</text>
<text x="269.9" y="71.4">2</text>
<text x="269.9" y="69.5">4</text>
<text x="269.9" y="67.5">6</text>
<text x="277.4" y="71.4">1</text>
<text x="277.4" y="69.5">3</text>
<text x="277.4" y="67.5">5</text>
<text x="73" y="75.3">1</text>
<text x="73" y="77.2">2</text>
<text x="92.1" y="75.3">8</text>
<text x="92.1" y="77.2">6</text>
<text x="102.3" y="72.6">VCC</text>
<text x="73" y="79.1">3</text>
<text x="73" y="81">4</text>
<text x="92.1" y="81">5</text>
<text x="92.1" y="79.1">7</text>
<text x="63.7" y="112.4">VCC</text>
<text x="203.3" y="113.9">24</text>
<text x="203.3" y="111.9">12</text>
<text x="203.3" y="110">25</text>
<text x="203.3" y="108.1">13</text>
<text x="203.3" y="119.7">10</text>
<text x="203.3" y="117.7">23</text>
<text x="203.3" y="115.8">11</text>
<text x="203.3" y="125.5">21</text>
<text x="203.3" y="121.6">22</text>
<text x="204.3" y="123.5">9</text>
<text x="278" y="123.1">VCC</text>
<text x="203.3" y="129.3">20</text>
<text x="204.3" y="131.2">7</text>
<text x="204.3" y="127.4">8</text>
<text x="203.3" y="137">18</text>
<text x="203.3" y="133.2">19</text>
<text x="204.3" y="135.1">6</text>
<text x="203.3" y="140.9">17</text>
<text x="204.3" y="142.8">4</text>
<text x="204.3" y="139">5</text>
<text x="203.3" y="148.6">15</text>
<text x="203.3" y="144.8">16</text>
<text x="204.3" y="146.7">3</text>
<text x="203.3" y="152.5">14</text>
<text x="204.3" y="154.4">1</text>
<text x="204.3" y="150.5">2</text>
<text x="222" y="173">Title</text>
<text x="222" y="178.8">Size</text>
<text x="229.8" y="175.3">COM3_CAN BUS/USB_D/PRN</text>
<text x="229.8" y="178.8">Document Number</text>
<text x="285.7" y="178.8">Rev</text>
<text x="222" y="184.6">Date:</text>
<text x="229.8" y="180.7">DM208A</text>
<text x="230" y="184.6">Thursday, January 10, 2013</text>
<text x="260.6" y="184.6">Sheet</text>
<text x="270.3" y="184.6">7</text>
<text x="276.1" y="184.6">of</text>
<text x="281.9" y="184.6">10</text>
<text x="287.7" y="180.7">0.6</text>
</g>
<g font-size="1.7" fill="#000080">
<text x="50.2" y="9.3">L27</text>
<text x="36.7" y="15">R38 R39</text>
<text x="46.4" y="15">C32</text>
<text x="48.3" y="13.1">BEAD</text>
<text x="56" y="15">C33</text>
<text x="90.8" y="16.6">TP1</text>
<text x="208.5" y="15">RN2</text>
<text x="218.2" y="15">22x4</text>
<text x="268.4" y="13.1">RN1</text>
<text x="276.1" y="13.1">1Kx4</text>
<text x="36.7" y="18.9">10K 10K</text>
<text x="46.4" y="18.9">105</text>
<text x="56" y="18.9">104</text>
<text x="69" y="20.1">U7</text>
<text x="110.1" y="20.8">R40</text>
<text x="117.8" y="20.8">120</text>
<text x="134.2" y="23">J23</text>
<text x="90.8" y="28.6">R41</text>
<text x="98.5" y="28.6">0</text>
<text x="40.6" y="34.4">J24</text>
<text x="69.1" y="33.2">SN65HVD230</text>
<text x="129.4" y="32.4">MOLEX3P180D(2.54)</text>
<text x="268.4" y="32.4">RN4</text>
<text x="274.1" y="32.4">1Kx4</text>
<text x="34.8" y="38.2">HEADER 2</text>
<text x="208.5" y="36.3">RN3</text>
<text x="218.2" y="36.3">22x4</text>
<text x="225.9" y="40.2">C34 C35 C36 C37 C38 C39 C40 C41</text>
<text x="225.9" y="44">181</text>
<text x="229.8" y="44">181</text>
<text x="233.6" y="44">181</text>
<text x="237.5" y="44">181</text>
<text x="241.3" y="44">181</text>
<text x="245.2" y="44">181</text>
<text x="249.1" y="44">181</text>
<text x="252.9" y="44">181</text>
<text x="210.5" y="55.6">RN5</text>
<text x="220.1" y="55.6">22x4</text>
<text x="268.4" y="55.6">RN6</text>
<text x="274.1" y="55.6">1Kx4</text>
<text x="76.3" y="73.2">U8</text>
<text x="134.2" y="75.1">J25</text>
<text x="210.5" y="73">RN7</text>
<text x="220.1" y="73">22x4</text>
<text x="268.4" y="74.9">RN8</text>
<text x="276.1" y="74.9">1Kx4</text>
<text x="231.7" y="78.8">C42 C48 C43 C49 C44 C45 C46 C50</text>
<text x="231.7" y="82.6">181</text>
<text x="235.5" y="82.6">181</text>
<text x="239.4" y="82.6">181</text>
<text x="243.3" y="82.6">181</text>
<text x="247.1" y="82.6">181</text>
<text x="251" y="82.6">181</text>
<text x="254.8" y="82.6">181</text>
<text x="258.7" y="82.6">181</text>
<text x="75.3" y="84.5">SN65HVD485EDR</text>
<text x="129.4" y="84.5">MOLEX3P180D(2.54)</text>
<text x="212.4" y="90.3">R42</text>
<text x="222" y="90.3">22</text>
<text x="249.1" y="94.2">C47</text>
<text x="270.3" y="90.3">R44</text>
<text x="276.1" y="90.3">1K</text>
<text x="30.9" y="101.9">J26</text>
<text x="249.1" y="98.1">181</text>
<text x="25.1" y="105.8">HEADER 2</text>
<text x="134.2" y="104.1">J27</text>
<text x="207.6" y="106">J28</text>
<text x="48.3" y="111.6">R43</text>
<text x="56" y="111.6">4.7K</text>
<text x="129.4" y="113.5">MOLEX3P180D(2.54)</text>
<text x="279.9" y="113.5">D1</text>
<text x="279.9" y="117.4">1N4001-M</text>
<text x="134.2" y="140.7">J29</text>
<text x="129.4" y="150.2">MOLEX3P180D(2.54)</text>
<text x="198.9" y="157.9">HEADER 13X2-2.54mm/BOX</text>
<text x="76.3" y="165.8">J30</text>
<text x="134.2" y="165.8">J31</text>
<text x="71.5" y="175.3">MOLEX3P180D(2.54)</text>
<text x="129.4" y="175.3">MOLEX3P180D(2.54)</text>
</g>
<g font-size="1.7" fill="#f00">
<text x="158.3" y="17.9">1,5,9</text>
<text x="168.8" y="17.9">GP60</text>
<text x="179.6" y="17">PPD0</text>
<text x="200.8" y="17">PPD4</text>
<text x="260.6" y="17">PD5</text>
<text x="260.6" y="15.1">PD4</text>
<text x="158.3" y="19.9">1,5,9</text>
<text x="158.3" y="23.7">1,5,9</text>
<text x="158.3" y="21.8">1,5,9</text>
<text x="168.8" y="19.9">GP61</text>
<text x="168.8" y="23.7">GP63</text>
<text x="168.8" y="21.8">GP62</text>
<text x="179.6" y="18.9">PPD1</text>
<text x="179.6" y="20.8">PPD2</text>
<text x="179.6" y="22.8">PPD3</text>
<text x="200.8" y="18.9">PPD5</text>
<text x="200.8" y="22.8">PPD7</text>
<text x="200.8" y="20.8">PPD6</text>
<text x="260.6" y="22.8">PD3</text>
<text x="260.6" y="18.9">PD6</text>
<text x="260.6" y="20.9">PD7</text>
<text x="7.8" y="25.7">1,5,9</text>
<text x="7.8" y="27.6">1,5,9</text>
<text x="18.2" y="25.7">GP54</text>
<text x="18.2" y="27.6">GP55</text>
<text x="27.1" y="24.7">CAN_TX</text>
<text x="27.1" y="26.6">CAN_RX</text>
<text x="96.6" y="26.6">CAN_L</text>
<text x="96.6" y="24.7">CAN_H</text>
<text x="158.3" y="25.7">1,5,9</text>
<text x="158.3" y="27.6">1,5,9</text>
<text x="158.3" y="29.5">1,5,9</text>
<text x="168.8" y="25.7">GP64</text>
<text x="168.8" y="27.6">GP65</text>
<text x="168.8" y="29.5">GP66</text>
<text x="179.6" y="24.7">PPD4</text>
<text x="179.6" y="26.6">PPD5</text>
<text x="179.6" y="28.6">PPD6</text>
<text x="200.8" y="28.6">PSLIN-</text>
<text x="200.8" y="26.6">PPD3</text>
<text x="260.6" y="24.7">SLIN-</text>
<text x="260.6" y="28.6">PD1</text>
<text x="260.6" y="26.6">PD2</text>
<text x="158.3" y="35.3">1,5,9</text>
<text x="158.3" y="31.5">1,5,9</text>
<text x="168.8" y="35.3">GP70</text>
<text x="168.8" y="31.5">GP67</text>
<text x="179.6" y="30.5">PPD7</text>
<text x="179.6" y="34.4">PSLCT</text>
<text x="200.8" y="30.5">PPD2</text>
<text x="200.8" y="32.4">PPD1</text>
<text x="158.3" y="39.2">1,5,9</text>
<text x="158.3" y="41.1">1,5,9</text>
<text x="158.3" y="37.3">1,5,9</text>
<text x="168.8" y="39.2">GP72</text>
<text x="168.8" y="41.1">GP73</text>
<text x="168.8" y="37.3">GP71</text>
<text x="179.6" y="36.3">PPE</text>
<text x="179.6" y="38.2">PBUSY</text>
<text x="179.6" y="40.2">PACK-</text>
<text x="158.3" y="43.1">1,5,9</text>
<text x="158.3" y="45">1,5,9</text>
<text x="158.3" y="46.9">1,5,9</text>
<text x="168.8" y="43.1">GP74</text>
<text x="168.8" y="45">GP75</text>
<text x="168.8" y="46.9">GP77</text>
<text x="179.6" y="42.1">PSLIN-</text>
<text x="179.6" y="44">PINIT-</text>
<text x="179.6" y="45.9">PAFD-</text>
<text x="179.6" y="47.9">PSTB-</text>
<text x="158.3" y="48.8">1,5,9</text>
<text x="168.8" y="48.8">GP76</text>
<text x="179.6" y="53.7">PERROR-</text>
<text x="158.3" y="54.6">1,5,9</text>
<text x="168.8" y="54.6">GP42</text>
<text x="200.8" y="57.5">PAFD-</text>
<text x="200.8" y="59.5">PSTB-</text>
<text x="260.6" y="57.5">AFD-</text>
<text x="260.6" y="59.5">STB-</text>
<text x="200.8" y="61.4">PINIT-</text>
<text x="200.8" y="65.2">PACK-</text>
<text x="200.8" y="63.3">PPD0</text>
<text x="260.6" y="63.3">PD0</text>
<text x="260.6" y="65.2">ACK-</text>
<text x="260.6" y="61.4">INIT-</text>
<text x="200.8" y="71">PSLCT</text>
<text x="200.8" y="69.1">PPE</text>
<text x="200.8" y="67.2">PBUSY</text>
<text x="260.6" y="71">SLCT</text>
<text x="260.6" y="69.1">PE</text>
<text x="260.6" y="67.2">BUSY</text>
<text x="9.7" y="75.9">1,5,9</text>
<text x="9.7" y="77.8">1,5,9</text>
<text x="20.1" y="75.9">GP30</text>
<text x="20.1" y="77.8">GP31</text>
<text x="30.9" y="74.9">TXD5\</text>
<text x="30.9" y="76.8">RXD5\</text>
<text x="56" y="74.9">RXD5\</text>
<text x="115.9" y="76.8">RS485+5</text>
<text x="9.7" y="79.7">1,5,9</text>
<text x="20.1" y="79.7">GP85</text>
<text x="30.9" y="78.8">TXDEN5</text>
<text x="56" y="80.7">TXD5\</text>
<text x="56" y="78.8">485DIR</text>
<text x="115.9" y="78.8">RS485-5</text>
<text x="200.8" y="90.3">PERROR-</text>
<text x="252.9" y="90.3">ERR-</text>
<text x="115.9" y="105.8">TXD5\</text>
<text x="115.9" y="107.7">RXD5\</text>
<text x="187.3" y="107.7">SLCT</text>
<text x="23.2" y="111.6">TXDEN5</text>
<text x="40.6" y="111.6">485DIR</text>
<text x="187.3" y="111.6">PE</text>
<text x="187.3" y="115.4">BUSY</text>
<text x="187.3" y="119.3">ACK-</text>
<text x="187.3" y="123.1">PD7</text>
<text x="187.3" y="127">PD6</text>
<text x="187.3" y="130.9">PD5</text>
<text x="187.3" y="134.7">PD4</text>
<text x="115.9" y="142.5">TXD6\</text>
<text x="187.3" y="138.6">PD3</text>
<text x="187.3" y="142.5">PD2</text>
<text x="187.3" y="140.5">SLIN-</text>
<text x="115.9" y="144.4">RXD6\</text>
<text x="187.3" y="144.4">INIT-</text>
<text x="187.3" y="146.3">PD1</text>
<text x="187.3" y="148.3">ERR-</text>
<text x="9.7" y="151.2">1,5,9</text>
<text x="9.7" y="153.1">1,5,9</text>
<text x="9.7" y="155">1,5,9</text>
<text x="20.1" y="151.2">GP32</text>
<text x="20.1" y="153.1">GP33</text>
<text x="20.1" y="155">GP34</text>
<text x="30.9" y="150.2">TXD6\</text>
<text x="30.9" y="152.1">RXD6\</text>
<text x="30.9" y="154.1">TXD7\</text>
<text x="30.9" y="156">RXD7\</text>
<text x="187.3" y="154.1">STB-</text>
<text x="187.3" y="152.1">AFD-</text>
<text x="187.3" y="150.2">PD0</text>
<text x="9.7" y="156.9">1,5,9</text>
<text x="9.7" y="158.9">1,5,9</text>
<text x="9.7" y="160.8">1,5,9</text>
<text x="20.1" y="156.9">GP35</text>
<text x="20.1" y="158.9">GP36</text>
<text x="20.1" y="160.8">GP37</text>
<text x="30.9" y="157.9">TXD8\</text>
<text x="30.9" y="159.8">RXD8\</text>
<text x="58" y="167.6">TXD7\</text>
<text x="115.9" y="167.6">TXD8\</text>
<text x="58" y="169.5">RXD7\</text>
<text x="115.9" y="169.5">RXD8\</text>
</g>
<g font-size="1.7" fill="#004080">
<text x="68.6" y="23.9">VCC</text>
<text x="78.8" y="23.9">Vref</text>
<text x="68.6" y="25.9">D</text>
<text x="68.6" y="29.7">GND</text>
<text x="68.6" y="27.8">R</text>
<text x="77.1" y="25.9">CANH</text>
<text x="77.4" y="27.8">CANL</text>
<text x="79.9" y="29.7">Rs</text>
<text x="134.2" y="25.9">1</text>
<text x="134.2" y="27.8">2</text>
<text x="134.2" y="29.7">3</text>
<text x="47.2" y="34.7" transform="rotate(-90 47.2 34.7)">2</text>
<text x="49.1" y="34.7" transform="rotate(-90 49.1 34.7)">1</text>
<text x="76.3" y="76.1">DO</text>
<text x="76.3" y="78">DO_E</text>
<text x="86.1" y="76.1">VCC</text>
<text x="86.4" y="78">DA+</text>
<text x="134.2" y="78">1</text>
<text x="76.3" y="79.9">DI_E</text>
<text x="76.3" y="81.9">DI</text>
<text x="85.9" y="81.9">GND</text>
<text x="86.8" y="79.9">DB-</text>
<text x="134.2" y="79.9">2</text>
<text x="134.2" y="81.9">3</text>
<text x="37.5" y="105.2" transform="rotate(-90 37.5 105.2)">1</text>
<text x="39.5" y="105.2" transform="rotate(-90 39.5 105.2)">2</text>
<text x="134.2" y="107">1</text>
<text x="134.2" y="108.9">2</text>
<text x="134.2" y="110.8">3</text>
<text x="134.2" y="143.6">1</text>
<text x="134.2" y="145.6">2</text>
<text x="134.2" y="147.5">3</text>
<text x="76.3" y="168.7">1</text>
<text x="76.3" y="170.6">2</text>
<text x="76.3" y="172.6">3</text>
<text x="134.2" y="168.7">1</text>
<text x="134.2" y="170.6">2</text>
<text x="134.2" y="172.6">3</text>
</g>
<g font-size="1.4">
<text x="30.9" y="1.5">5</text>
<text x="88.8" y="1.5">4</text>
<text x="146.7" y="1.5">3</text>
<text x="204.7" y="1.5">2</text>
<text x="262.6" y="1.5">1</text>
<text x=".5" y="26.1">D</text>
<text x="292" y="26.1">D</text>
<text x=".5" y="71.9">C</text>
<text x="292" y="71.9">C</text>
<text x=".5" y="117.8">B</text>
<text x="292" y="117.8">B</text>
<text x=".5" y="163.6">A</text>
<text x="292" y="163.6">A</text>
<text x="30.9" y="186.8">5</text>
<text x="88.8" y="186.8">4</text>
<text x="146.7" y="186.8">3</text>
<text x="204.7" y="186.8">2</text>
<text x="262.6" y="186.8">1</text>
</g>
</svg>
